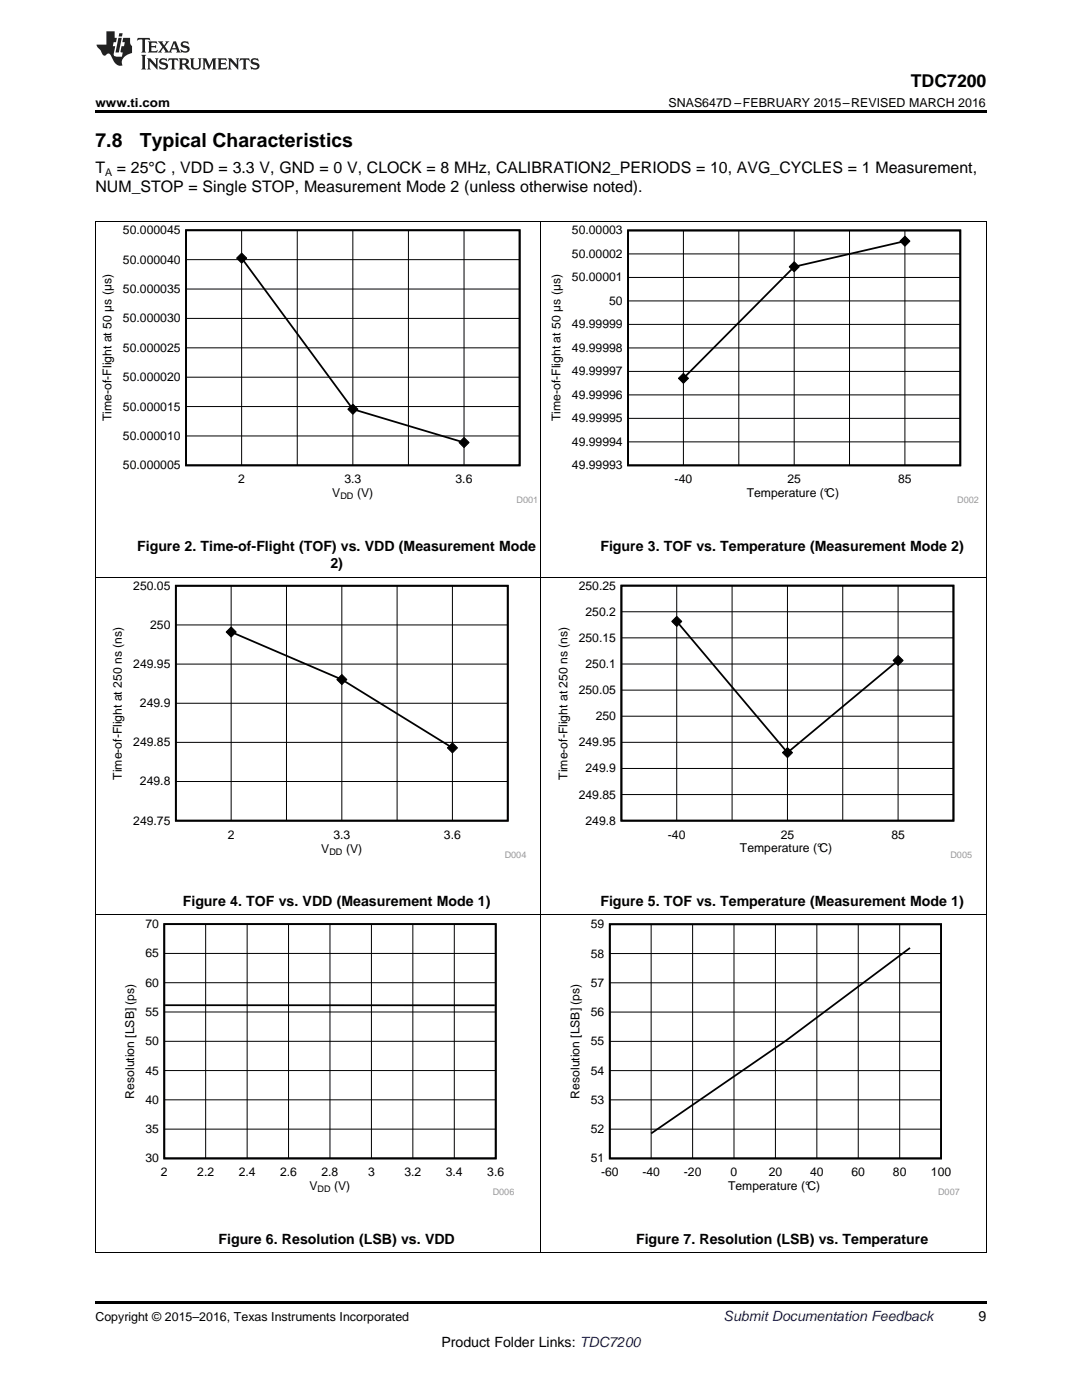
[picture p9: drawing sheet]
<svg xmlns="http://www.w3.org/2000/svg" width="216mm" height="279mm" viewBox="0 0 216 279" stroke-linecap="round" stroke-linejoin="round" font-family="sans-serif">
<path d="M19 249.9l.2 .1zM196.7 249.9l.1 .1zM19 259.7h177.8v.5h-177.8z" fill="#000"/>
<path d="M19.1 182.6v67.4M107.9 182.6v67.4M196.8 182.6v67.4M19 249.9h177.8" fill="none" stroke="#000" stroke-width=".2"/>
<path d="M24.4 183.5h78.2v55.1h-78.2z" fill-rule="evenodd" fill="#fff"/>
<path d="M32.8 184.4h66.1v46.8h-66.1zM32.9 200.6h65.8" fill="none" stroke="#000" stroke-width=".35"/>
<g fill="none" stroke="#000" stroke-width=".2">
<path d="M32.8 196.1h66.1M32.8 190.3h66.1M41 184.4v46.8M49.3 184.4v46.8M57.6 184.4v46.8M65.8 184.4v46.8M74.1 184.4v46.8M82.4 184.4v46.8M90.7 184.4v46.8M32.8 219.5h66.1M32.8 213.7h66.1M32.8 207.8h66.1"/>
<path d="M32.8 202h66.1M32.8 225.3h66.1"/>
</g>
<path d="M113.3 183.5h78.2v55.1h-78.2z" fill-rule="evenodd" fill="#fff"/>
<path d="M121.7 184.5h66.1v46.7h-66.1zM181.6 189.2l-24.8 18.5-26.9 18.5" fill="none" stroke="#000" stroke-width=".35"/>
<g fill="none" stroke="#000" stroke-width=".2">
<path d="M19.1 115.2v67.4M107.9 115.2v67.4M196.8 115.2v67.4M19 182.5h177.8M121.7 196.1h66.1M121.7 190.3h66.1M129.9 184.5v46.7M138.2 184.5v46.7M146.5 184.5v46.7M154.7 184.5v46.7M163 184.5v46.7M171.3 184.5v46.7"/>
<path d="M179.5 184.5v46.7M121.7 219.5h66.1M121.7 213.7h66.1M121.7 207.8h66.1M121.7 202h66.1M121.7 225.3h66.1"/>
</g>
<path d="M22 116h83v55.2h-83z" fill-rule="evenodd" fill="#fff"/>
<path d="M35.1 116.9h66.2v46.9h-66.2zM46.1 126.1l22.1 9.5 22.1 13.6" fill="none" stroke="#000" stroke-width=".35"/>
<g fill="none" stroke="#000" stroke-width=".2">
<path d="M46.1 116.9v46.9M57.2 116.9v46.9M68.2 116.9v46.9M79.2 116.9v46.9M90.3 116.9v46.9M35.1 132.5h66.2M35.1 124.7h66.2M45.1 126.1l1-1 1 1-1 1zM68.2 134.6l1 1-1 1-1-1zM35.1 156h66.2M35.1 148.2h66.2M35.1 140.4h66.2"/>
<path d="M89.3 149.3l1-1.1 1 1.1-1 1z"/>
</g>
<g fill="#000">
<path d="M45.1 126.1l1-1 1 1-1 1z" fill-rule="evenodd"/>
<path d="M68.2 134.6l1 1-1 1-1-1z" fill-rule="evenodd"/>
<path d="M89.3 149.3l1-1.1 1 1.1-1 1z" fill-rule="evenodd"/>
</g>
<path d="M110.9 115.9h83v55.3h-83z" fill-rule="evenodd" fill="#fff"/>
<path d="M124 116.9h66.3v46.9h-66.3zM135 124l22.1 26.2 22.1-18.4" fill="none" stroke="#000" stroke-width=".35"/>
<g fill="none" stroke="#000" stroke-width=".2">
<path d="M19.1 44.3v70.9M107.9 44.3v70.9M196.8 44.3v70.9M19 115.2h177.8M135 116.9v46.9M146.1 116.9v46.9M157.1 116.9v46.9M168.2 116.9v46.9M179.2 116.9v46.9M124 137.7h66.3M124 132.5h66.3M124 127.3h66.3"/>
<path d="M124 122.1h66.3M135 123l1 1-1 1-1-1zM178.2 131.8l1-1 1 1-1 1zM124 158.6h66.3M124 153.4h66.3M124 148.1h66.3M124 142.9h66.3M157.1 149.2l1 1-1 1-1-1z"/>
</g>
<g fill="#000">
<path d="M135 123l1 1-1 1-1-1z" fill-rule="evenodd"/>
<path d="M178.2 131.8l1-1 1 1-1 1z" fill-rule="evenodd"/>
<path d="M157.1 149.2l1 1-1 1-1-1z" fill-rule="evenodd"/>
</g>
<path d="M19.9 45h87.1v55.3h-87.1z" fill-rule="evenodd" fill="#fff"/>
<path d="M37.1 46h66.6v46.9h-66.6zM48.2 51.5l22.2 30.2 22.2 6.6" fill="none" stroke="#000" stroke-width=".36"/>
<g fill="none" stroke="#000" stroke-width=".2">
<path d="M37.1 57.7h66.6M37.1 51.8h66.6M48.2 46v46.9M48.2 50.5l1 1-1 1-1-1zM59.3 46v46.9M70.4 46v46.9M81.5 46v46.9M92.6 46v46.9M37.1 75.3h66.6M37.1 69.4h66.6M37.1 63.5h66.6M37.1 87h66.6"/>
<path d="M37.1 81.1h66.6M69.4 81.7l1-1 1 1-1 1zM92.6 87.3l1 1-1 1-1-1z"/>
</g>
<g fill="#000">
<path d="M48.2 50.5l1 1-1 1-1-1z" fill-rule="evenodd"/>
<path d="M69.4 81.7l1-1 1 1-1 1z" fill-rule="evenodd"/>
<path d="M92.6 87.3l1 1-1 1-1-1z" fill-rule="evenodd"/>
</g>
<path d="M109.5 45.1h85.8v55.2h-85.8z" fill-rule="evenodd" fill="#fff"/>
<path d="M125.3 46h66.3v46.9h-66.3zM180.6 48.1l-22.1 5.1-22.1 22.3" fill="none" stroke="#000" stroke-width=".35"/>
<g fill="none" stroke="#000" stroke-width=".2">
<path d="M19 44.3h177.8M125.3 55.4h66.3M125.3 50.7h66.3M136.4 46v46.9M147.4 46v46.9M158.5 46v46.9M158.5 52.2l1 1-1 1-1-1zM169.5 46v46.9M179.6 48.1l1-1 1 1-1 1zM180.6 46v46.9M125.3 78.8h66.3M125.3 74.1h66.3"/>
<path d="M125.3 69.4h66.3M125.3 64.7h66.3M125.3 60.1h66.3M135.4 75.5l1-1 1 1-1 1zM125.3 88.2h66.3M125.3 83.5h66.3"/>
</g>
<g fill="#000">
<path d="M158.5 52.2l1 1-1 1-1-1z" fill-rule="evenodd"/>
<path d="M179.6 48.1l1-1 1 1-1 1z" fill-rule="evenodd"/>
<path d="M135.4 75.5l1-1 1 1-1 1z" fill-rule="evenodd"/>
</g>
<path d="M19 22h177.8v.5h-177.8z" fill="#000"/>
<g fill="#231f20">
<path d="M27.5 7.6l-.1 .5 .4-.2h.6v.1v2.1l-.2 .4h1l-.3-.4v-2.1l.1-.1h.5l.5 .2-.2-.5zM29.5 8.3l.2 .3v1.5l-.2 .4h1.8l.2-.6a1.04 1.04 0 0 1-1.3 .2v-.7h.6l.3 .2v-.6l-.3 .2h-.6v-.6l.8-.1 .4 .3-.2-.5zM31.5 8.3l.9 1.1-.9 1.1h.8l-.2-.2 .5-.7 .4 .7-.2 .2h1.5l-.1-.2 .1-.4h.9l.1 .4-.2 .2h1l-.3-.3-.7-1.9h-.5l-.9 2-.8-1 .9-1h-.8l.1 .3-.3 .5-.4-.6 .2-.2zM34.7 8.6l.4 1h-.7zM36.3 8.4a.63 .63 0 0 0-.2 .7 .63 .63 0 0 0 .6 .4l.6 .2 .1 .2a.75 .75 0 0 1-.7 .4 .75 .75 0 0 1-.6-.5l.1 .7 .1-.1a1.11 1.11 0 0 0 1.5-.6 1.13 1.13 0 0 0-1.2-.8l-.1-.4a1.04 1.04 0 0 1 1.2 .2l-.2-.5-.1 .1-.5-.2zM28.2 10.9l.2 .4v2.2l-.2 .4h1l-.3-.4v-2.2l.3-.4zM29.3 11.6l.3 .4v1.5l-.3 .4h.8l-.2-.4v-1.3l1.5 1.7v-1.9l.2-.4h-.7l.2 .4v.9l-1.1-1.3zM32 11.8a.62 .62 0 0 0-.2 .7 .62 .62 0 0 0 .6 .4l.6 .1 .1 .3a.76 .76 0 0 1-.7 .3 .76 .76 0 0 1-.6-.4l.1 .7 .1-.1a1.11 1.11 0 0 0 1.5-.6 1.13 1.13 0 0 0-1.2-.8l-.1-.4a1.04 1.04 0 0 1 1.2 .2l-.2-.6-.1 .1-.5-.1zM33.7 11.6l-.2 .6a.61 .61 0 0 1 .8-.3v1.6l-.2 .4h.9l-.2-.4v-1.6a.63 .63 0 0 1 .8 .3l-.2-.6zM35.6 11.6l.3 .4v1.5l-.3 .4h1l-.2-.2v-.8l.5 .2a.76 .76 0 0 0 1.2 .7l-1-1a.58 .58 0 0 0 .6-.5 .58 .58 0 0 0-.5-.6zM36.4 11.9h.1a.45 .45 0 0 1 .5 .1 .45 .45 0 0 1 .1 .5l-.7 .2zM37.9 11.6l.2 .2a2.17 2.17 0 0 0 .3 1.9 .99 .99 0 0 0 1.6-.6v-1.1l.2-.4h-.7l.2 .2a1.92 1.92 0 0 1-.2 1.8 .6 .6 0 0 1-.9-.5v-1.1l.2-.4zM40.4 11.6l.2 .4v1.5l-.2 .4h.7l-.2-.4v-1.4l.8 1.8 .8-1.8v1.4l-.2 .4h.9l-.2-.4v-1.5l.2-.4h-.8l-.6 1.5-.6-1.5zM43.4 11.6l.2 .4v1.5l-.2 .4h1.8l.2-.6a1.04 1.04 0 0 1-1.3 .1v-.6h.5l.4 .2v-.6l-.4 .2h-.5v-.7h.8l.3 .3-.1-.6zM45.5 11.6l.2 .4v1.5l-.2 .4h.7l-.2-.4v-1.3l1.5 1.7v-1.9l.2-.4h-.7l.2 .4v.9l-1.1-1.3zM47.9 11.6l-.1 .6a.61 .61 0 0 1 .8-.3v1.6l-.3 .4h1l-.3-.4 .1-1.6a.63 .63 0 0 1 .7 .3l-.1-.6zM50.2 11.8a.62 .62 0 0 0-.2 .7 .62 .62 0 0 0 .6 .4l.6 .1 .2 .3a.76 .76 0 0 1-.8 .3 .76 .76 0 0 1-.6-.4l.1 .7 .2-.1a1.11 1.11 0 0 0 1.5-.6 1.13 1.13 0 0 0-1.3-.8l-.1-.4a1.04 1.04 0 0 1 1.2 .2l-.1-.6-.2 .1-.5-.1z"/>
<path d="M21.2 6.3v2.6h-1.9l.1 .4 .7 .9a.91 .91 0 0 0 1 .8 .56 .56 0 0 1 .5-.3 .56 .56 0 0 1 .5 .3l.4 .8a1.53 1.53 0 0 0 1.9 1.2 1.54 1.54 0 0 1 1-2.1l.9-.3v-1.4a1.52 1.52 0 0 1-.3-1.6h-1.4l-.2 .8h.5l-.2 .8h-.4l-.2 1v.2l.4 .1-.2 .8a1.93 1.93 0 0 1-1.6-.3l.3-1.8h-.5l.2-.8h.4l.2-.8h-.4v-1.3zM23.6 7.6l-.6 2.9h.7l.6-2.9zM23.8 6.6l-.1 .7h.6l.2-.7z"/>
</g>
<g font-size="3.9">
<text x="19" y="29.3">7.8</text>
<text x="27.9" y="29.3">Typical Characteristics</text>
</g>
<text font-size="3.5" x="181.8" y="17.3">TDC7200</text>
<g font-size="3.2">
<text x="19" y="34.4">T</text>
<text x="23.3" y="34.4">= 25°C , VDD = 3.3 V, GND = 0 V, CLOCK = 8 MHz, CALIBRATION2_PERIODS = 10, AVG_CYCLES = 1 Measurement,</text>
<text x="19" y="38.3">NUM_STOP = Single STOP, Measurement Mode 2 (unless otherwise noted).</text>
</g>
<g font-size="2.8">
<text x="27.4" y="109.9">Figure 2. Time-of-Flight (TOF) vs. VDD (Measurement Mode</text>
<text x="65.9" y="113.5">2)</text>
<text x="119.8" y="109.9">Figure 3. TOF vs. Temperature (Measurement Mode 2)</text>
<text x="36.5" y="180.8">Figure 4. TOF vs. VDD (Measurement Mode 1)</text>
<text x="119.8" y="180.8">Figure 5. TOF vs. Temperature (Measurement Mode 1)</text>
<text x="43.6" y="248.2">Figure 6. Resolution (LSB) vs. VDD</text>
<text x="126.9" y="248.2">Figure 7. Resolution (LSB) vs. Temperature</text>
<text x="195.3" y="263.6">9</text>
<text x="88.1" y="268.9">Product Folder Links: TDC7200</text>
</g>
<text font-size="2.8" fill="#0000c8" x="144.4" y="263.6">Submit Documentation Feedback</text>
<g font-size="2.5">
<text x="19" y="21.4">www.ti.com</text>
<text x="133.4" y="21.4">SNAS647D –FEBRUARY 2015–REVISED MARCH 2016</text>
<text x="19" y="263.6">Copyright © 2015–2016, Texas Instruments Incorporated</text>
</g>
<g font-size="2.4">
<text x="24.5" y="46.8">50.000045</text>
<text x="114.1" y="46.8">50.00003</text>
<text x="24.5" y="52.6">50.000040</text>
<text x="114.1" y="51.5">50.00002</text>
<text x="24.5" y="58.5">50.000035</text>
<text x="114.1" y="56.2">50.00001</text>
<text x="24.5" y="64.3">50.000030</text>
<text x="114.1" y="65.5">49.99999</text>
<text x="121.5" y="60.9">50</text>
<text x="24.5" y="70.2">50.000025</text>
<text x="114.1" y="70.2">49.99998</text>
<text x="24.5" y="76.1">50.000020</text>
<text x="114.1" y="74.9">49.99997</text>
<text x="24.5" y="81.9">50.000015</text>
<text x="114.1" y="79.6">49.99996</text>
<text x="22.3" y="84.1" transform="rotate(-90 22.3 84.1)">Time-of-Flight at 50 µs (µs)</text>
<text x="24.5" y="87.8">50.000010</text>
<text x="111.9" y="84.1" transform="rotate(-90 111.9 84.1)">Time-of-Flight at 50 µs (µs)</text>
<text x="114.1" y="89">49.99994</text>
<text x="114.1" y="84.3">49.99995</text>
<text x="24.5" y="93.7">50.000005</text>
<text x="114.1" y="93.7">49.99993</text>
<text x="47.5" y="96.4">2</text>
<text x="66.3" y="99.2">V</text>
<text x="68.7" y="96.4">3.3</text>
<text x="71.2" y="99.2">(V)</text>
<text x="90.9" y="96.4">3.6</text>
<text x="134.6" y="96.4">-40</text>
<text x="149" y="99.2">Temperature (°C)</text>
<text x="157.1" y="96.4">25</text>
<text x="179.2" y="96.4">85</text>
<text x="26.6" y="117.7">250.05</text>
<text x="115.5" y="117.7">250.25</text>
<text x="30" y="125.5">250</text>
<text x="116.8" y="122.9">250.2</text>
<text x="115.5" y="128.1">250.15</text>
<text x="26.6" y="133.3">249.95</text>
<text x="116.8" y="133.3">250.1</text>
<text x="27.9" y="141.1">249.9</text>
<text x="115.5" y="138.5">250.05</text>
<text x="118.9" y="143.7">250</text>
<text x="26.6" y="149">249.85</text>
<text x="115.5" y="148.9">249.95</text>
<text x="24.3" y="155.6" transform="rotate(-90 24.3 155.6)">Time-of-Flight at 250 ns (ns)</text>
<text x="113.2" y="155.6" transform="rotate(-90 113.2 155.6)">Time-of-Flight at 250 ns (ns)</text>
<text x="116.8" y="154.2">249.9</text>
<text x="27.9" y="156.8">249.8</text>
<text x="115.5" y="159.4">249.85</text>
<text x="26.6" y="164.6">249.75</text>
<text x="45.5" y="167.4">2</text>
<text x="66.5" y="167.4">3.3</text>
<text x="88.6" y="167.4">3.6</text>
<text x="116.8" y="164.6">249.8</text>
<text x="133.3" y="167.4">-40</text>
<text x="155.8" y="167.4">25</text>
<text x="177.9" y="167.4">85</text>
<text x="64.1" y="170.1">V</text>
<text x="69" y="170.1">(V)</text>
<text x="147.6" y="170.1">Temperature (°C)</text>
<text x="29" y="185.2">70</text>
<text x="117.9" y="185.3">59</text>
<text x="29" y="191.1">65</text>
<text x="117.9" y="191.1">58</text>
<text x="29" y="196.9">60</text>
<text x="117.9" y="196.9">57</text>
<text x="29" y="202.8">55</text>
<text x="117.9" y="202.8">56</text>
<text x="29" y="208.6">50</text>
<text x="117.9" y="208.6">55</text>
<text x="29" y="214.4">45</text>
<text x="117.9" y="214.5">54</text>
<text x="26.8" y="219.3" transform="rotate(-90 26.8 219.3)">Resolution [LSB] (ps)</text>
<text x="29" y="220.3">40</text>
<text x="115.7" y="219.3" transform="rotate(-90 115.7 219.3)">Resolution [LSB] (ps)</text>
<text x="117.9" y="220.3">53</text>
<text x="29" y="226.1">35</text>
<text x="117.9" y="226.1">52</text>
<text x="29" y="232">30</text>
<text x="117.9" y="232">51</text>
<text x="32.1" y="234.7">2</text>
<text x="39.4" y="234.7">2.2</text>
<text x="47.6" y="234.7">2.4</text>
<text x="55.9" y="234.7">2.6</text>
<text x="61.8" y="237.5">V</text>
<text x="64.2" y="234.7">2.8</text>
<text x="66.7" y="237.5">(V)</text>
<text x="73.4" y="234.7">3</text>
<text x="80.7" y="234.7">3.2</text>
<text x="89" y="234.7">3.4</text>
<text x="97.2" y="234.7">3.6</text>
<text x="119.9" y="234.7">-60</text>
<text x="128.2" y="234.7">-40</text>
<text x="136.5" y="234.7">-20</text>
<text x="145.3" y="237.5">Temperature (°C)</text>
<text x="145.8" y="234.7">0</text>
<text x="153.4" y="234.7">20</text>
<text x="161.6" y="234.7">40</text>
<text x="169.9" y="234.7">60</text>
<text x="178.2" y="234.7">80</text>
<text x="185.8" y="234.7">100</text>
</g>
<text font-size="2.1" x="21" y="35.1">A</text>
<g font-size="1.8">
<text x="67.9" y="99.6">DD</text>
<text x="65.7" y="170.6">DD</text>
<text x="63.4" y="237.9">DD</text>
</g>
<g font-size="1.8" fill="#999">
<text x="103.1" y="100.3">D001</text>
<text x="191" y="100.3">D002</text>
<text x="100.7" y="171.2">D004</text>
<text x="189.6" y="171.2">D005</text>
<text x="98.3" y="238.6">D006</text>
<text x="187.2" y="238.6">D007</text>
</g>
</svg>
